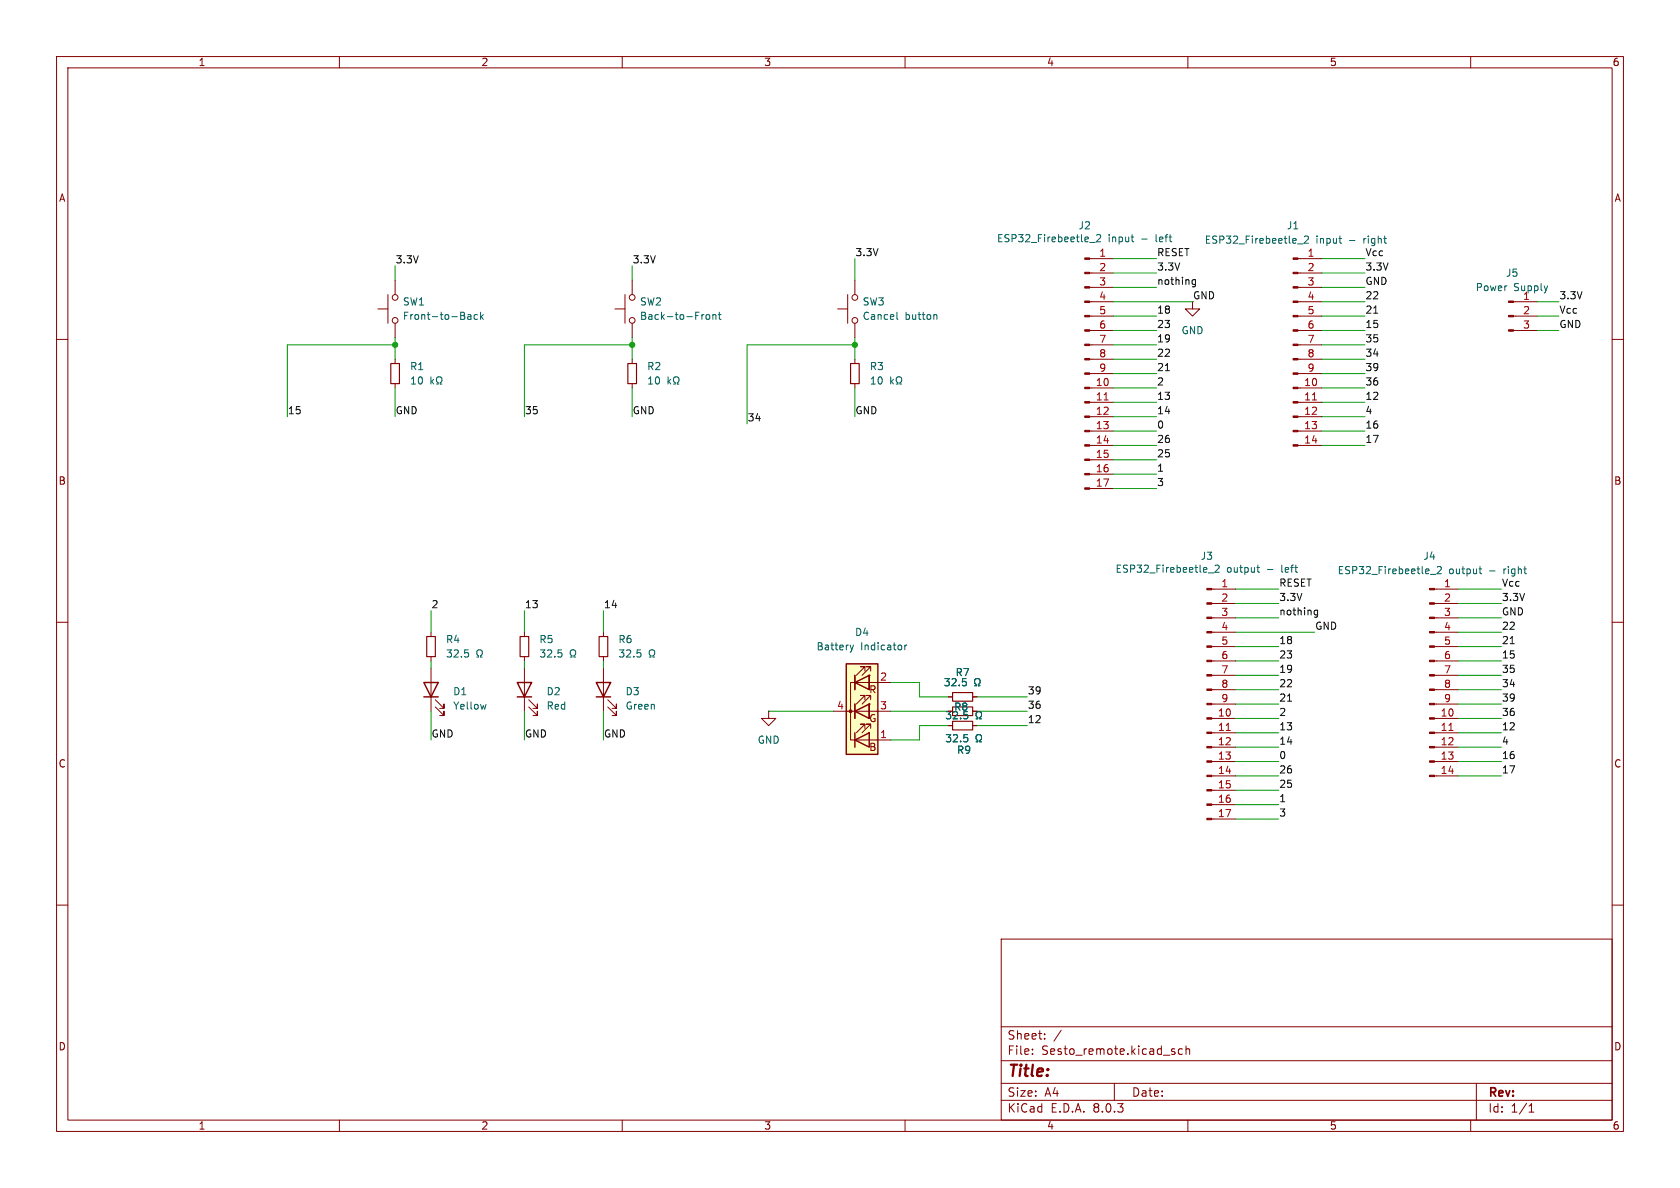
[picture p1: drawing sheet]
<svg xmlns="http://www.w3.org/2000/svg" width="297mm" height="210mm" viewBox="0 0 297 210" stroke-linecap="round" stroke-linejoin="round" font-family="sans-serif">
<g fill="none" stroke="#840000" stroke-width=".18">
<path d="M10 10h277v190h-277zM12 12h273v186h-273zM60 10v2M110 10v2M160 10v2M210 10v2M260 10v2M10 60h2M229.5 58.4h4.2M229.5 55.9h4.2M229.5 53.3h4.2M229.5 50.8h4.2"/>
<path d="M229.5 48.3h4.2M229.5 45.7h4.2M267.6 58.4h4.2M267.6 55.9h4.2M267.6 53.3h4.2M285 60h2M229.5 78.7h4.2M229.5 76.2h4.2M229.5 73.7h4.2M229.5 71.1h4.2M229.5 68.6h4.2M229.5 66h4.2"/>
<path d="M229.5 63.5h4.2M229.5 61h4.2M10 110h2M285 110h2M10 160h2M285 160h2M177 166h108v32h-108zM60 198v2M110 198v2M160 198v2M177 194.5h108M177 191.5h108"/>
<path d="M177 187.5h108M177 181.5h108M182.5 186.3v.1M182.5 185.5v.1M184.7 183.6v.1M184.7 182.8v.1M187.6 182.1l-1.3 2M197 191.5v3M207.5 185.9l.2 .2-.2 .3M207.5 185.4l.2 .1M209 185.5l-.4-.1-.3 .3v.4l.2 .2h.5M209.7 185.5l.2-.1 .3 .1 .1 .9"/>
<path d="M209.7 184.9v1.5M210 198v2M260 198v2M261 191.5v6.5M270.3 196.6h.9M270.3 195.5l.4-.4v1.5"/>
</g>
<g fill="#840000" stroke="#840000" stroke-width=".18">
<path d="M228.6 78.6h.9v.3h-.9z"/>
<path d="M228.6 76.1h.9v.2h-.9z"/>
<path d="M228.6 73.5h.9v.3h-.9z"/>
<path d="M228.6 71h.9v.2h-.9z"/>
<path d="M228.6 68.5h.9v.2h-.9z"/>
<path d="M228.6 65.9h.9v.3h-.9z"/>
<path d="M228.6 63.4h.9v.2h-.9z"/>
<path d="M228.6 60.8h.9v.3h-.9z"/>
<path d="M228.6 58.3h.9v.2h-.9z"/>
<path d="M228.6 55.8h.9v.2h-.9z"/>
<path d="M228.6 53.2h.9v.3h-.9z"/>
<path d="M228.6 50.7h.9v.2h-.9z"/>
<path d="M228.6 48.1h.9v.3h-.9z"/>
<path d="M228.6 45.6h.9v.2h-.9z"/>
<path d="M266.7 58.3h.9v.2h-.9z"/>
<path d="M266.7 55.8h.9v.2h-.9z"/>
<path d="M266.7 53.2h.9v.3h-.9z"/>
</g>
<path d="M232 70.7h.7" fill="none" stroke="#a90000" stroke-width=".18"/>
<path d="M229.4 43.1h.9M230.6 41.8l.5-.1 .2 .4-.8 .9h.8M236.7 42.2h.5M236.9 42.9l.3 .1" fill="none" stroke="#006464" stroke-width=".18"/>
<path d="M149.6 117.3h5.6v16.1h-5.6z" fill="#ffffc2"/>
<g fill="#840000" stroke="#840000" stroke-width=".18">
<path d="M191.8 86.2h.8v.3h-.8z"/>
<path d="M191.8 83.7h.8v.2h-.8z"/>
<path d="M191.8 81.2h.8v.2h-.8z"/>
<path d="M191.8 78.6h.8v.3h-.8z"/>
<path d="M191.8 76.1h.8v.2h-.8z"/>
<path d="M191.8 73.5h.8v.3h-.8z"/>
<path d="M191.8 71h.8v.2h-.8z"/>
<path d="M191.8 68.5h.8v.2h-.8z"/>
<path d="M191.8 65.9h.8v.3h-.8z"/>
<path d="M191.8 63.4h.8v.2h-.8z"/>
<path d="M191.8 60.8h.8v.3h-.8z"/>
<path d="M191.8 58.3h.8v.2h-.8z"/>
<path d="M191.8 55.8h.8v.2h-.8z"/>
<path d="M191.8 53.2h.8v.3h-.8z"/>
<path d="M191.8 50.7h.8v.2h-.8z"/>
<path d="M191.8 48.1h.8v.3h-.8z"/>
<path d="M191.8 45.6h.8v.2h-.8z"/>
<path d="M213.4 144.7h.8v.2h-.8z"/>
<path d="M213.4 142.1h.8v.3h-.8z"/>
<path d="M213.4 139.6h.8v.2h-.8z"/>
<path d="M213.4 137h.8v.3h-.8z"/>
<path d="M213.4 134.5h.8v.2h-.8z"/>
<path d="M213.4 132h.8v.2h-.8z"/>
<path d="M213.4 129.4h.8v.3h-.8z"/>
<path d="M213.4 126.9h.8v.2h-.8z"/>
<path d="M213.4 124.3h.8v.3h-.8z"/>
<path d="M213.4 121.8h.8v.2h-.8z"/>
<path d="M213.4 119.3h.8v.2h-.8z"/>
<path d="M213.4 116.7h.8v.3h-.8z"/>
<path d="M213.4 114.2h.8v.2h-.8z"/>
<path d="M213.4 111.6h.8v.3h-.8z"/>
<path d="M213.4 109.1h.8v.2h-.8z"/>
<path d="M213.4 106.6h.8v.2h-.8z"/>
<path d="M213.4 104h.8v.3h-.8z"/>
<path d="M252.7 137h.9v.3h-.9z"/>
<path d="M252.7 134.5h.9v.2h-.9z"/>
<path d="M252.7 132h.9v.2h-.9z"/>
<path d="M252.7 129.4h.9v.3h-.9z"/>
<path d="M252.7 126.9h.9v.2h-.9z"/>
<path d="M252.7 124.3h.9v.3h-.9z"/>
<path d="M252.7 121.8h.9v.2h-.9z"/>
<path d="M252.7 119.3h.9v.2h-.9z"/>
<path d="M252.7 116.7h.9v.3h-.9z"/>
<path d="M252.7 114.2h.9v.2h-.9z"/>
<path d="M252.7 111.6h.9v.3h-.9z"/>
<path d="M252.7 109.1h.9v.2h-.9z"/>
<path d="M252.7 106.6h.9v.2h-.9z"/>
<path d="M252.7 104h.9v.3h-.9z"/>
<circle cx="150.4" cy="125.7" r=".25"/>
</g>
<g fill="none" stroke="#840000" stroke-width=".18">
<path d="M66.8 54.6h1.8M68.6 52.1v5.1M69.8 49.5v2.6M69.8 57.2v2.5M108.7 54.6h1.8M110.5 52.1v5.1M111.8 49.5v2.6M111.8 57.2v2.5M148.1 54.6h1.8M149.9 52.1v5.1M151.1 49.5v2.6M151.1 57.2v2.5"/>
<path d="M192.6 58.4h4.2M192.6 55.9h4.2M192.6 53.3h4.2M192.6 50.8h4.2M192.6 48.3h4.2M192.6 45.7h4.2M210.8 53.3v1.3h1.3l-1.3 1.3-1.3-1.3h1.3M69.8 63.5v.8M69.8 67.8v.8M111.8 63.5v.8M111.8 67.8v.8M151.1 63.5v.8"/>
<path d="M151.1 67.8v.8M192.6 78.7h4.2M192.6 76.2h4.2M192.6 73.7h4.2M192.6 71.1h4.2M192.6 68.6h4.2M192.6 66h4.2M192.6 63.5h4.2M192.6 61h4.2M192.6 86.4h4.2M192.6 83.8h4.2M192.6 81.3h4.2"/>
<path d="M76.2 111.8v.7M76.2 116.1v.7M76.2 118.1v7.6M92.7 111.8v.7M92.7 116.1v.7M92.7 118.1v7.6M106.7 111.8v.7M106.7 116.1v.7M106.7 118.1v7.6M151.1 119.4v2.5M152.9 118.6v-.7h-.8h.8l-1.5 1.5M153.7 119.4v2.5z"/>
<path d="M153.7 119.4h.1M153.9 118.6v-.7h-.7h.7l-1.5 1.5M214.2 119.4h4.2M214.2 116.8h4.2M214.2 114.3h4.2M214.2 111.8h4.2M214.2 109.2h4.2M214.2 106.7h4.2M214.2 104.1h4.2M253.6 119.4h4.2M253.6 116.8h4.2M253.6 114.3h4.2"/>
<path d="M253.6 111.8h4.2M253.6 109.2h4.2M253.6 106.7h4.2M253.6 104.1h4.2M77 125l1.5 1.5v-.8v.8h-.8M77 123.7l1.5 1.5v-.7v.7h-.8M93.5 125l1.5 1.5v-.8v.8h-.8M93.5 123.7l1.5 1.5v-.7v.7h-.8M107.4 125l1.6 1.5v-.8v.8h-.8M107.4 123.7l1.6 1.5v-.7v.7h-.8M135.9 125.7v1.3h1.3l-1.3 1.3-1.3-1.3h1.3M135.9 125.7h.1"/>
<path d="M147.3 125.7h10.2M151.1 124.5v2.5M151.1 130.8h6.4M152.9 128.8v-.8h-.8h.8l-1.5 1.5M152.9 123.7v-.8h-.8h.8l-1.5 1.6M153.7 124.5v2.5zM153.7 124.5h.1M153.9 128.8v-.8h-.7h.7l-1.5 1.5M153.9 123.7v-.8h-.7h.7l-1.5 1.6M157.5 120.7h-7.1v10.1h1M167.6 123.2h.8M167.6 128.3h.8"/>
<path d="M172 123.2h.7M214.2 139.7h4.2M214.2 137.2h4.2M214.2 134.6h4.2M214.2 132.1h4.2M214.2 129.5h4.2M214.2 127h4.2M214.2 124.5h4.2M214.2 121.9h4.2M253.6 137.2h4.2M253.6 134.6h4.2M253.6 132.1h4.2"/>
<path d="M253.6 129.5h4.2M253.6 127h4.2M253.6 124.5h4.2M253.6 121.9h4.2M214.2 144.8h4.2M214.2 142.2h4.2"/>
<circle cx="69.9" cy="56.6" r=".51"/>
<circle cx="69.9" cy="52.6" r=".51"/>
<circle cx="111.8" cy="56.6" r=".51"/>
<circle cx="111.8" cy="52.6" r=".51"/>
<circle cx="151.1" cy="52.6" r=".51"/>
<circle cx="151.1" cy="56.6" r=".51"/>
</g>
<g fill="none" stroke="#840000" stroke-width=".25">
<path d="M149.6 117.3h5.6v16.1h-5.6zM151.1 119.4v2.5M74.9 120.7h2.6l-1.3 2.5zM74.9 123.2h2.6M91.4 120.7h2.6l-1.3 2.5zM91.4 123.2h2.6M105.4 120.7h2.5l-1.2 2.5zM105.4 123.2h2.5M151.1 130.8l2.6-1.3v2.6zM151.1 125.7l2.6-1.2v2.5zM151.1 120.7l2.6-1.3v2.5zM151.1 124.5v2.5"/>
<path d="M151.1 129.5v2.6"/>
</g>
<g fill="none" stroke="#006464" stroke-width=".18">
<path d="M82.7 55.7h.5l.1 .8M83.3 55.9l-.5 .1-.1 .2 .1 .3 .5-.1M84.4 55.7l-.3-.1-.3 .3 .1 .5h.5M85 55.2v1.3M85.1 56l.3 .5M85.4 55.6l-.4 .5M124.3 55.6h.2M124.9 55.7l.3-.1 .3 .3v.3l-.3 .3-.3-.1-.1-.2zM126 55.7l.2-.1 .3 .1 .1 .8M126 55.6v.9M127 55.6h.5M127.2 55.2v1.1l.3 .2"/>
<path d="M158.6 55.2v1.1l.1 .2M165.3 55.6l.3 .2v.7M192.6 42.9h1M193.9 41.6l.4-.1 .3 .3-.8 .9h.8M200 41.9h.4M200.2 42.7h.2M76.2 66.6v1.3M76.3 67.4l.4 .5M76.7 67l-.5 .5M77.2 67.9h.3v-.3a.54 .54 0 0 1-.3-.7 .54 .54 0 0 1 .7-.2 .58 .58 0 0 1-.1 .9v.3h.3M118.1 66.6v1.3M118.2 67.4l.4 .5"/>
<path d="M118.6 67l-.5 .5M119.1 67.9h.3v-.3a.54 .54 0 0 1-.3-.7 .54 .54 0 0 1 .8-.2 .58 .58 0 0 1-.2 .9v.3h.3M157.5 66.6v1.3M157.6 67.4l.4 .5M158 67l-.5 .5M158.4 67.9h.3v-.3a.54 .54 0 0 1-.2-.7 .54 .54 0 0 1 .7-.2 .58 .58 0 0 1-.1 .9v.3h.3M222.4 99.9v1.1l.3 .2M82.2 114.9h.6M82.7 115.4l.1 .2-.1 .5M98.7 114.9h.6M99.2 115.4l.2 .2-.2 .5M112.7 114.9h.6"/>
<path d="M113.2 115.4l.1 .2-.1 .5M150.3 114l.3 .9M150.6 114.9l-.2 .3M150.9 114l-.3 .9M160 114v.9M160.3 114l-.3 .3M213.6 101.3h1M214.8 100l.5-.1 .2 .4-.7 .9h.7M222.2 100.3h.5M252.9 101.5h.9M254.1 100.3l.5-.2 .2 .4-.8 .9h.8M261.5 100.6h.4"/>
<path d="M261.6 100.1v1.1l.3 .2M85.9 124.5l-.2 .9M170.4 129.9h.6M170.7 120.5l.1 .2-.1 .5M171 130.4l.1 .2-.1 .5M171 126.4l.1 .4-.1 .2"/>
</g>
<path d="M69.1 64.3h1.5v3.5h-1.5zM111 64.3h1.5v3.5h-1.5zM150.4 64.3h1.5v3.5h-1.5zM75.4 112.5h1.6v3.6h-1.6zM91.9 112.5h1.6v3.6h-1.6zM105.9 112.5h1.5v3.6h-1.5zM168.4 122.4h3.6v1.6h-3.6zM168.4 125h3.6v1.5h-3.6zM168.4 127.5h3.6v1.5h-3.6z" fill="none" stroke="#840000" stroke-width=".2"/>
<path d="M195.2 70.7h.7M216.8 129.1h.7M256.1 129.1h.8" fill="none" stroke="#a90000" stroke-width=".18"/>
<path d="M210.7 50l.3 .3 .3-.1M211.3 49.4v1.1l-.2 .2h-.3M211.3 49.5l-.3-.1-.3 .3M242.9 55.4h.7M206 65.5h.7M232.3 108.5l.3 .2 .3-.1M232.9 107.9v1l-.2 .2h-.3M232.9 107.9h-.3l-.3 .2M267 113.8h.7M227.6 123.9h.7" fill="none" stroke="#0f0f0f" stroke-width=".18"/>
<g fill="none" stroke="#009600" stroke-width=".18">
<path d="M69.8 47v2.5M69.8 59.7v3.8M111.8 47v2.5M111.8 59.7v3.8M151.1 45.7v3.8M151.1 59.7v3.8M196.8 53.3h14M196.8 48.3h7.7M196.8 45.7h7.7M196.8 55.9h7.7M196.8 50.8h7.7M196.8 58.4h7.7"/>
<path d="M233.7 53.3h7.6M233.7 48.3h7.6M233.7 45.7h7.6M233.7 55.9h7.6M233.7 50.8h7.6M233.7 58.4h7.6M271.8 53.3h3.8M271.8 55.9h3.8M271.8 58.4h3.8M69.8 61h-19v12.7M69.8 68.6v5.1M111.8 61h-19.1v12.7"/>
<path d="M111.8 68.6v5.1M151.1 61h-19v13.9M151.1 68.6v5.1M196.8 78.7h7.7M196.8 71.1h7.7M196.8 76.2h7.7M196.8 73.7h7.7M196.8 66h7.7M196.8 68.6h7.7M196.8 61h7.7M196.8 63.5h7.7M233.7 78.7h7.6"/>
<path d="M233.7 71.1h7.6M233.7 76.2h7.6M233.7 73.7h7.6M233.7 66h7.6M233.7 68.6h7.6M233.7 61h7.6M233.7 63.5h7.6M196.8 86.4h7.7M196.8 81.3h7.7M196.8 83.8h7.7M76.2 108v3.8M76.2 116.8v1.3"/>
<path d="M92.7 108v3.8M92.7 116.8v1.3M106.7 108v3.8M106.7 116.8v1.3M218.4 104.1h7.7M218.4 109.2h7.7M218.4 106.7h7.7M218.4 114.3h7.7M218.4 119.4h7.7M218.4 111.8h14M218.4 116.8h7.7M257.8 104.1h7.6"/>
<path d="M257.8 109.2h7.6M257.8 106.7h7.6M257.8 114.3h7.6M257.8 119.4h7.6M257.8 111.8h7.6M257.8 116.8h7.6M76.2 125.7v5.1M92.7 125.7v5.1M106.7 125.7v5.1M135.9 125.7h11.4M157.5 120.7h5.1v2.5h5M157.5 125.7h10.1"/>
<path d="M167.6 128.3h-5v2.5h-5.1M172.7 123.2h8.9M172.7 128.3h8.9M172.7 125.7h8.9M218.4 132.1h7.7M218.4 127h7.7M218.4 124.5h7.7M218.4 121.9h7.7M218.4 134.6h7.7M218.4 129.5h7.7M218.4 137.2h7.7M218.4 139.7h7.7"/>
<path d="M257.8 132.1h7.6M257.8 127h7.6M257.8 124.5h7.6M257.8 121.9h7.6M257.8 134.6h7.6M257.8 129.5h7.6M257.8 137.2h7.6M218.4 144.8h7.7M218.4 142.2h7.7"/>
</g>
<g fill="#009600" stroke="#009600" stroke-width=".18">
<circle cx="69.8" cy="61" r=".46"/>
<circle cx="151.1" cy="61" r=".46"/>
<circle cx="111.8" cy="61" r=".46"/>
</g>
<text font-size="2.8" fill="#840000" x="178" y="190.9">Title:</text>
<g font-size="2.1" fill="#840000">
<text x="178" y="184">Sheet:</text>
<text x="178" y="186.7">File:</text>
<text x="184.1" y="186.7">Sesto_remote.kicad_sch</text>
<text x="178" y="196.9">KiCad</text>
<text x="178" y="194.1">Size:</text>
<text x="184.7" y="194.1">A4</text>
<text x="185.7" y="196.9">E.D.A.</text>
<text x="193.3" y="196.9">8.0.3</text>
<text x="200" y="194.1">Date:</text>
<text x="263" y="194.3">Rev:</text>
<text x="263" y="196.9">Id:</text>
<text x="267.1" y="196.9">1/1</text>
</g>
<g font-size="1.8" fill="#840000">
<text x="35" y="11.9">1</text>
<text x="85" y="11.9">2</text>
<text x="135" y="11.9">3</text>
<text x="185" y="11.9">4</text>
<text x="235" y="11.9">5</text>
<text x="285" y="11.9">6</text>
<text x="10.3" y="35.9">A</text>
<text x="285.3" y="35.9">A</text>
<text x="10.3" y="85.9">B</text>
<text x="285.3" y="85.9">B</text>
<text x="153.6" y="122.8">R</text>
<text x="153.6" y="127.9">G</text>
<text x="167" y="127.4">32.5</text>
<text x="172.4" y="127.4">þÿ!&amp;</text>
<text x="10.3" y="135.9">C</text>
<text x="153.6" y="133">B</text>
<text x="285.3" y="135.9">C</text>
<text x="10.3" y="185.9">D</text>
<text x="285.3" y="185.9">D</text>
<text x="35" y="199.9">1</text>
<text x="85" y="199.9">2</text>
<text x="135" y="199.9">3</text>
<text x="185" y="199.9">4</text>
<text x="235" y="199.9">5</text>
<text x="285" y="199.9">6</text>
</g>
<g font-size="1.8" fill="#006464">
<text x="190.6" y="40.7">J2</text>
<text x="227.4" y="40.7">J1</text>
<text x="176.2" y="43">ESP32_Firebeetle_2</text>
<text x="195.9" y="43">input</text>
<text x="201.8" y="43">-</text>
<text x="204.6" y="43">left</text>
<text x="212.9" y="43.3">ESP32_Firebeetle_2</text>
<text x="232.6" y="43.3">input</text>
<text x="238.6" y="43.3">-</text>
<text x="241.3" y="43.3">right</text>
<text x="260.8" y="51.7">Power</text>
<text x="266.1" y="49.1">J5</text>
<text x="267.6" y="51.7">Supply</text>
<text x="269.2" y="53.1">1</text>
<text x="71.1" y="56.7">Front-to-Back</text>
<text x="71.1" y="54.2">SW1</text>
<text x="113" y="56.7">Back-to-Front</text>
<text x="113" y="54.2">SW2</text>
<text x="152.4" y="54.2">SW3</text>
<text x="152.4" y="56.7">Cancel</text>
<text x="160" y="56.7">button</text>
<text x="208.8" y="59.3">GND</text>
<text x="72.4" y="65.6">R1</text>
<text x="114.3" y="65.6">R2</text>
<text x="153.7" y="65.6">R3</text>
<text x="72.4" y="68.2">10</text>
<text x="114.3" y="68.2">10</text>
<text x="153.7" y="68.2">10</text>
<text x="197.1" y="101.4">ESP32_Firebeetle_2</text>
<text x="212.2" y="99.2">J3</text>
<text x="216.8" y="101.4">output</text>
<text x="224.1" y="101.4">-</text>
<text x="226.8" y="101.4">left</text>
<text x="236.4" y="101.7">ESP32_Firebeetle_2</text>
<text x="251.5" y="99.2">J4</text>
<text x="256.1" y="101.7">output</text>
<text x="263.3" y="101.7">-</text>
<text x="266.1" y="101.7">right</text>
<text x="78.7" y="113.9">R4</text>
<text x="95.3" y="113.9">R5</text>
<text x="109.2" y="113.9">R6</text>
<text x="151.1" y="112.6">D4</text>
<text x="78.7" y="116.4">32.5</text>
<text x="84.2" y="116.4">þÿ!&amp;</text>
<text x="95.3" y="116.4">32.5</text>
<text x="100.7" y="116.4">þÿ!&amp;</text>
<text x="109.2" y="116.4">32.5</text>
<text x="114.6" y="116.4">þÿ!&amp;</text>
<text x="144.3" y="115.2">Battery</text>
<text x="152.1" y="115.2">Indicator</text>
<text x="168.8" y="119.7">R7</text>
<text x="80" y="123.1">D1</text>
<text x="80" y="125.6">Yellow</text>
<text x="96.5" y="123.1">D2</text>
<text x="96.5" y="125.6">Red</text>
<text x="110.5" y="123.1">D3</text>
<text x="110.5" y="125.6">Green</text>
<text x="166.8" y="121.5">32.5</text>
<text x="168.6" y="125.8">R8</text>
<text x="172.2" y="121.5">þÿ!&amp;</text>
<text x="133.9" y="131.7">GND</text>
<text x="167" y="131.4">32.5</text>
<text x="172.4" y="131.4">þÿ!&amp;</text>
<text x="169.1" y="133.5">R9</text>
</g>
<g font-size="1.8" fill="#0f0f0f">
<text x="69.8" y="46.6">3.3V</text>
<text x="111.8" y="46.6">3.3V</text>
<text x="151.1" y="45.4">3.3V</text>
<text x="204.5" y="45.4">RESET</text>
<text x="204.5" y="47.9">3.3V</text>
<text x="241.3" y="45.4">Vcc</text>
<text x="241.3" y="47.9">3.3V</text>
<text x="204.5" y="50.5">nothing</text>
<text x="210.8" y="53">GND</text>
<text x="241.3" y="50.5">GND</text>
<text x="241.3" y="53">22</text>
<text x="275.6" y="53">3.3V</text>
<text x="204.5" y="58.1">23</text>
<text x="204.5" y="55.5">18</text>
<text x="241.3" y="55.5">21</text>
<text x="241.3" y="58.1">15</text>
<text x="275.6" y="58.1">GND</text>
<text x="275.6" y="55.5">Vcc</text>
<text x="204.5" y="60.6">19</text>
<text x="204.5" y="65.7">21</text>
<text x="204.5" y="63.2">22</text>
<text x="241.3" y="60.6">35</text>
<text x="241.3" y="63.2">34</text>
<text x="241.3" y="65.7">39</text>
<text x="204.5" y="70.8">13</text>
<text x="204.5" y="68.2">2</text>
<text x="241.3" y="70.8">12</text>
<text x="241.3" y="68.2">36</text>
<text x="50.8" y="73.3">15</text>
<text x="69.8" y="73.3">GND</text>
<text x="92.7" y="73.3">35</text>
<text x="111.8" y="73.3">GND</text>
<text x="132.1" y="74.6">34</text>
<text x="151.1" y="73.3">GND</text>
<text x="204.5" y="75.9">0</text>
<text x="204.5" y="73.3">14</text>
<text x="241.3" y="73.3">4</text>
<text x="241.3" y="75.9">16</text>
<text x="204.5" y="83.5">1</text>
<text x="204.5" y="78.4">26</text>
<text x="204.5" y="80.9">25</text>
<text x="241.3" y="78.4">17</text>
<text x="204.5" y="86">3</text>
<text x="76.2" y="107.6">2</text>
<text x="92.7" y="107.6">13</text>
<text x="106.7" y="107.6">14</text>
<text x="226.1" y="103.8">RESET</text>
<text x="226.1" y="106.3">3.3V</text>
<text x="265.4" y="106.3">3.3V</text>
<text x="265.4" y="103.8">Vcc</text>
<text x="226.1" y="108.9">nothing</text>
<text x="226.1" y="114">18</text>
<text x="232.4" y="111.4">GND</text>
<text x="265.4" y="108.9">GND</text>
<text x="265.4" y="114">21</text>
<text x="265.4" y="111.4">22</text>
<text x="226.1" y="119">19</text>
<text x="226.1" y="116.5">23</text>
<text x="265.4" y="116.5">15</text>
<text x="265.4" y="119">35</text>
<text x="181.6" y="122.8">39</text>
<text x="181.6" y="125.4">36</text>
<text x="226.1" y="124.1">21</text>
<text x="226.1" y="121.6">22</text>
<text x="265.4" y="124.1">39</text>
<text x="265.4" y="121.6">34</text>
<text x="76.2" y="130.5">GND</text>
<text x="92.7" y="130.5">GND</text>
<text x="106.7" y="130.5">GND</text>
<text x="181.6" y="127.9">12</text>
<text x="226.1" y="129.2">13</text>
<text x="226.1" y="126.7">2</text>
<text x="226.1" y="131.7">14</text>
<text x="265.4" y="131.7">4</text>
<text x="265.4" y="129.2">12</text>
<text x="265.4" y="126.7">36</text>
<text x="226.1" y="136.8">26</text>
<text x="226.1" y="134.3">0</text>
<text x="265.4" y="134.3">16</text>
<text x="265.4" y="136.8">17</text>
<text x="226.1" y="139.4">25</text>
<text x="226.1" y="141.9">1</text>
<text x="226.1" y="144.4">3</text>
</g>
<g font-size="1.8" fill="#a90000">
<text x="194.2" y="45.5">1</text>
<text x="231.1" y="45.5">1</text>
<text x="194.2" y="48">2</text>
<text x="194.2" y="50.5">3</text>
<text x="194.2" y="53.1">4</text>
<text x="231.1" y="48">2</text>
<text x="231.1" y="50.5">3</text>
<text x="231.1" y="53.1">4</text>
<text x="194.2" y="55.6">5</text>
<text x="194.2" y="58.2">6</text>
<text x="231.1" y="55.6">5</text>
<text x="231.1" y="58.2">6</text>
<text x="269.2" y="55.6">2</text>
<text x="269.2" y="58.2">3</text>
<text x="194.2" y="60.7">7</text>
<text x="194.2" y="63.2">8</text>
<text x="194.2" y="65.8">9</text>
<text x="231.1" y="60.7">7</text>
<text x="231.1" y="63.2">8</text>
<text x="231.1" y="65.8">9</text>
<text x="193.6" y="68.3">10</text>
<text x="193.6" y="70.9">11</text>
<text x="230.5" y="68.3">10</text>
<text x="230.5" y="70.9">11</text>
<text x="193.6" y="73.4">12</text>
<text x="193.6" y="75.9">13</text>
<text x="230.5" y="73.4">12</text>
<text x="230.5" y="75.9">13</text>
<text x="193.6" y="78.5">14</text>
<text x="193.6" y="81">15</text>
<text x="193.6" y="83.6">16</text>
<text x="230.5" y="78.5">14</text>
<text x="193.6" y="86.1">17</text>
<text x="215.8" y="103.9">1</text>
<text x="215.8" y="106.4">2</text>
<text x="255.2" y="103.9">1</text>
<text x="255.2" y="106.4">2</text>
<text x="215.8" y="109">3</text>
<text x="215.8" y="111.5">4</text>
<text x="255.2" y="109">3</text>
<text x="255.2" y="111.5">4</text>
<text x="215.8" y="114">5</text>
<text x="215.8" y="116.6">6</text>
<text x="215.8" y="119.1">7</text>
<text x="255.2" y="114">5</text>
<text x="255.2" y="116.6">6</text>
<text x="255.2" y="119.1">7</text>
<text x="147.9" y="125.5">4</text>
<text x="155.5" y="120.4">2</text>
<text x="155.5" y="125.5">3</text>
<text x="215.8" y="121.7">8</text>
<text x="215.8" y="124.2">9</text>
<text x="255.2" y="121.7">8</text>
<text x="255.2" y="124.2">9</text>
<text x="155.5" y="130.6">1</text>
<text x="215.2" y="126.7">10</text>
<text x="215.2" y="129.3">11</text>
<text x="215.2" y="131.8">12</text>
<text x="254.6" y="126.7">10</text>
<text x="254.6" y="129.3">11</text>
<text x="254.6" y="131.8">12</text>
<text x="215.2" y="134.4">13</text>
<text x="215.2" y="136.9">14</text>
<text x="254.6" y="134.4">13</text>
<text x="254.6" y="136.9">14</text>
<text x="215.2" y="139.4">15</text>
<text x="215.2" y="142">16</text>
<text x="215.2" y="144.5">17</text>
</g>
</svg>
